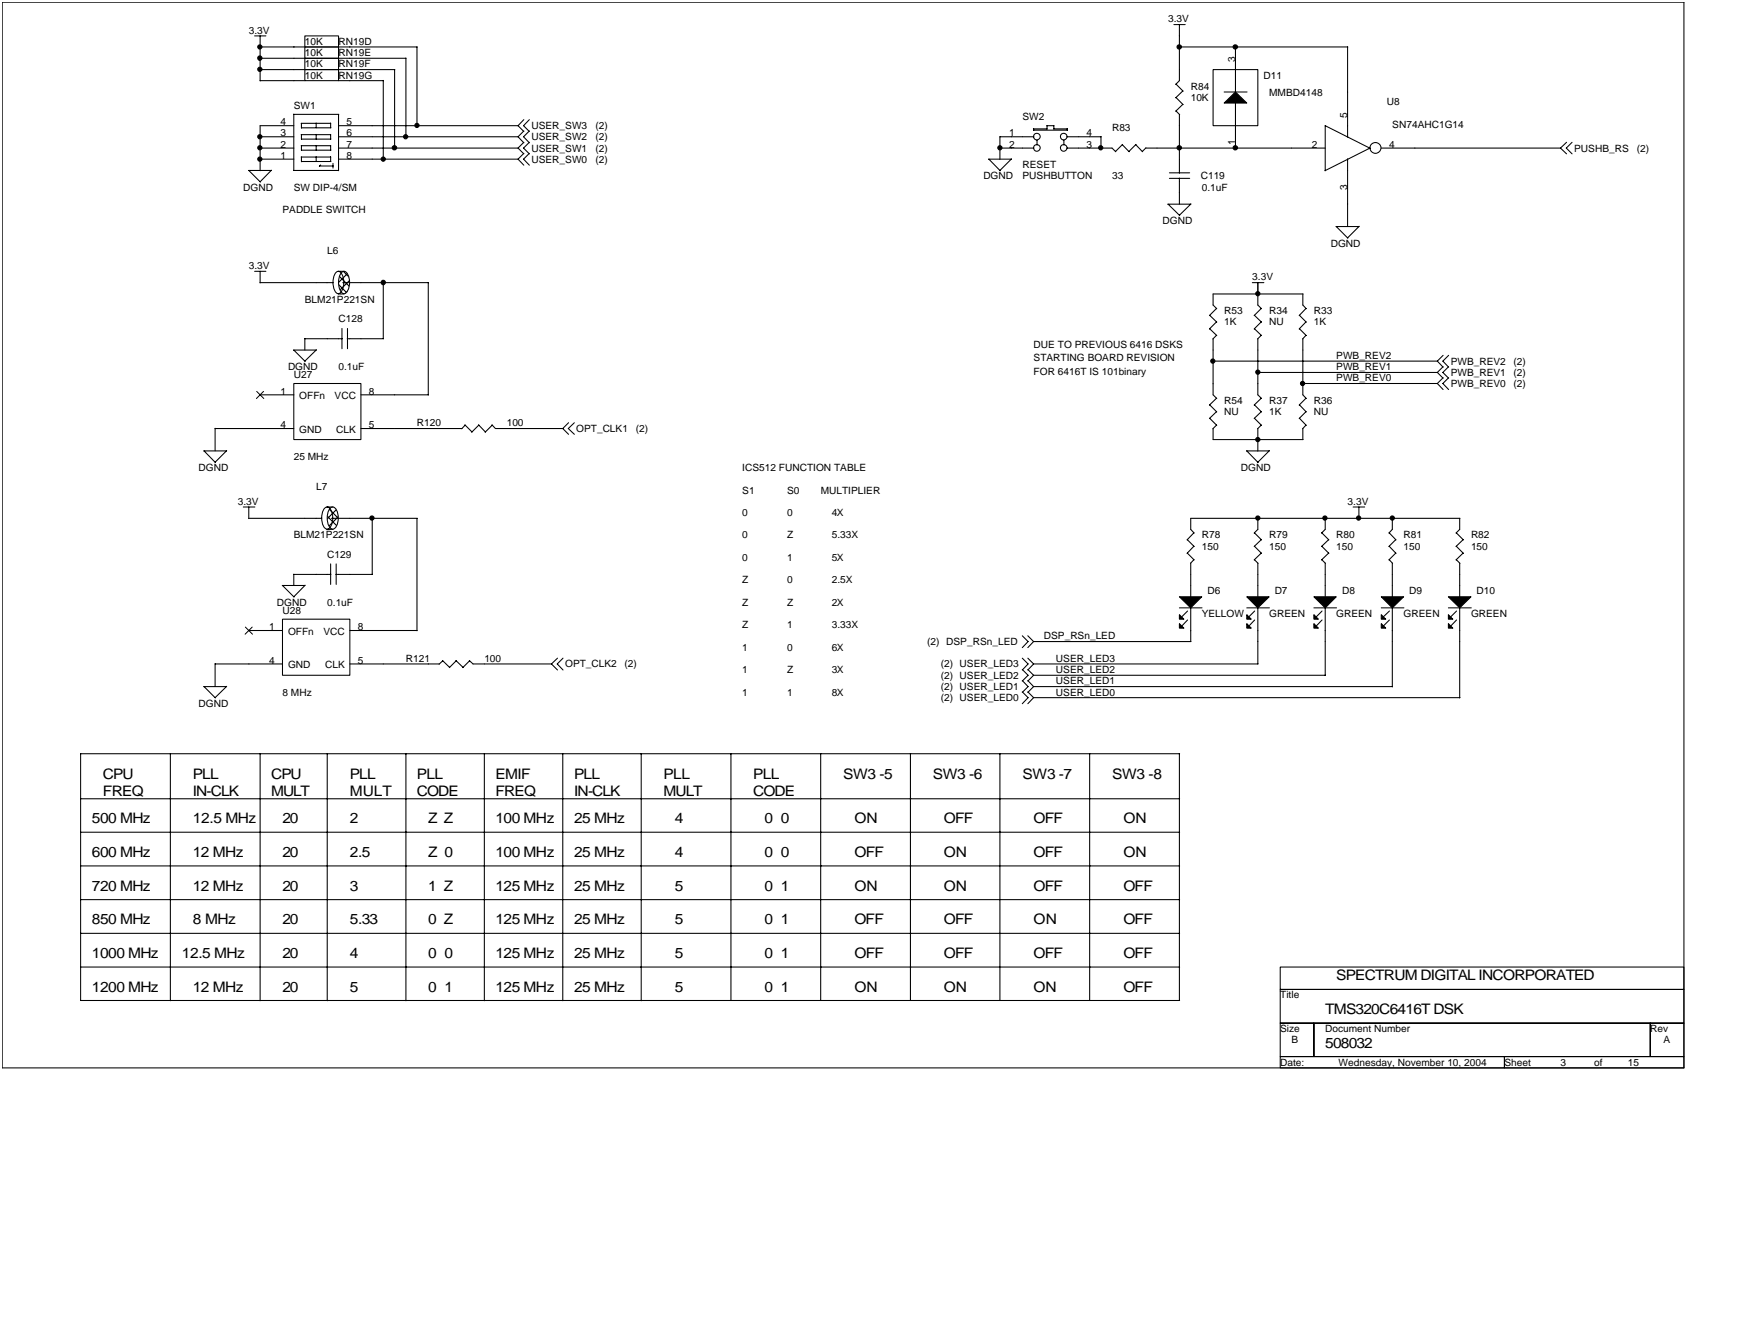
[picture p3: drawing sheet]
<svg xmlns="http://www.w3.org/2000/svg" width="279mm" height="216mm" viewBox="0 0 279 216" stroke-linecap="round" stroke-linejoin="round" font-family="sans-serif">
<g fill="none" stroke="#000" stroke-width=".17">
<path d="M.4 .4h270.5v171.3h-270.5zM41 5.8h1.8M41.8 5.8v7.2M41.8 13h7.2M41.8 11.2h7.2M41.8 9.4h7.2M41.8 7.5h7.2M47.3 18.3v9.1M47.3 18.4h7.2M48.4 19.8h4.8M48.5 19.8v.8M49 11.2h5.5v1.8h-5.5z"/>
<path d="M49 9.4h5.5v1.8h-5.5zM49 7.5h5.5v1.9h-5.5zM49 5.8h5.5v1.7h-5.5zM50.9 19.8v.7M53.2 19.8v.7M54.5 18.4v9M54.5 13h7.2M54.5 11.2h9M54.5 9.4h10.8M54.5 7.5h12.6M61.7 12.9v12.7M63.5 11.2v12.6"/>
<path d="M65.3 9.3v12.7M67.1 7.5v12.7M84.3 19.2l-1 1M85.1 19.2l-.9 1 .9 .9M188.8 4h1.8M189.2 13.5l1.1 1.2M189.2 15.7l1.1 1.1M189.2 17.8l.6 .6M189.7 7.5h27.1M189.7 4v9l-.6 .6M189.7 18.4v9.4M190.3 14.6l-1.2 1.1"/>
<path d="M190.3 16.8l-1.2 1.1M195.1 11.2h7.2v9h-7.2zM196.9 14.8h3.7M198.7 7.5v7.3M198.7 16.5v7.3M216.8 7.5v14.5M40 27.4h3.6M40 27.4l1.9 1.9M41.8 25.6h5.5M41.8 23.8h5.5M41.8 22h5.5M43.7 27.4l-1.9 1.8"/>
<path d="M47.2 27.4h7.3M47.3 20.2h-5.5v7.2M48.4 25.2h4.8M48.4 23.4h4.8M48.4 21.6h4.8M48.5 26h4.7M48.5 21.6v.8M48.5 23.4v.8M48.5 25.2v.8M48.5 24.1h4.7M48.5 22.4h4.7M48.5 20.5h4.7"/>
<path d="M50.9 21.6v.8M50.9 23.4v.7M50.9 25.2v.8M51.4 26.7h2.2M51.6 26.5l-.2 .2M53.2 21.6v.8M53.2 23.4v.7M53.2 25.2v.8M53.6 26.3v.7M54.5 25.6h28.9M54.5 23.8h28.8M54.5 20.2h28.8"/>
<path d="M54.5 22h28.9M83.3 20.2l1 .9M83.3 23.8l1 .9M84.3 22.9l-1 .9M84.3 21.1l-1 .9 1 1M84.3 24.7l-1 .9 1 1M85.1 22.9l-.9 .9 .9 .9M85.1 21.1l-.9 .9 .9 1M85.1 24.7l-.9 .9 .9 1M159 25.6h3.7M159.1 25.6l1.8 1.8M160.8 23.8h5.5"/>
<path d="M162.7 25.5l-1.9 1.9M166.2 20.7h2.2M166.3 20.9h5.4M166.3 20.7v.3M166.3 22h-5.5v3.6M166.8 22.5v.8M168.4 20.2h1.1M168.4 20.2v.6M169.5 20.7h2.2M169.5 20.2v.5M171.1 22.5v.8M171.6 23.8h7.3l.6 .6"/>
<path d="M171.6 22h5.5M171.7 20.7v.2M177.1 22v1.8M180.5 23.3l1.1 1.1M180.6 23.2l-1.2 1.2M182.7 23.3l1.1 1.1M182.7 23.2l-1.1 1.2M184.3 23.8h28.9M184.3 23.8l-.6 .6M187.8 32.8h3.7M187.9 32.8l1.9 1.8M188.1 28.7h3.3"/>
<path d="M188.1 27.8h3.3M189.7 28.6v4.2M191.6 32.8l-1.9 1.8M214.9 36.4h3.7M214.9 36.4l1.9 1.9M216.8 25.5v10.9M218.6 36.4l-1.8 1.8M220.4 23.8l-7.3 3.6M220.4 23.8l-7.2-3.6v7.2M222.2 23.8h28.8M251 23.8l1 .9M252 22.9l-1 .9"/>
<path d="M252.9 22.9l-1 .9 1 .9M41 43.6h1.8M41.8 45.4h11.8M41.8 43.6v1.9M47.2 56.3h3.7M47.3 56.3l1.8 1.8M49 54.5h6M49 54.4v1.9M50.9 56.2l-1.9 1.9M54.1 43.7l.3-.1a1.96 1.96 0 0 1 .9 2.4 1.32 1.32 0 0 1-.9 1.2 1.29 1.29 0 0 1-.8-1.2 2.69 2.69 0 0 1 .5-2.3zM54.4 43.6h.9M54.4 47.3h.9"/>
<path d="M55 52.8v3.3M55.1 45.4h1M55.9 54.5h5.8M55.9 52.8v3.3M56.3 45.4h12.6M61.7 45.4v9.1M68.9 45.4v18.1M194.6 50.7l1.1 1.1M194.6 52.8l1.1 1.1M195.1 54.5v9l.6 .6M195.1 58.1h36.1M195.7 49.6l-1.2 1.1"/>
<path d="M195.7 51.7l-1.2 1.2M195.7 53.9l-.6 .6M201.4 45.4h1.9M201.8 50.7l1.1 1.1M201.8 52.8l1.1 1.1M202.3 45.4v3.6l.6 .6M202.3 54.5v9l.6 .6M202.3 59.9h28.9M202.9 49.6l-1.2 1.1M202.9 51.7l-1.2 1.2M202.9 53.9l-.6 .6M209 50.7l1.1 1.1"/>
<path d="M209 52.8l1.1 1.1M209.6 47.3v1.7l.5 .6M209.6 54.5v9l.5 .6M209.6 47.3h-14.5v1.7l.6 .6M210.1 49.6l-1.1 1.1M210.1 51.7l-1.1 1.2M210.1 53.9l-.6 .6M232.1 57.1l-.9 1 .9 .9M232.1 58.9l-.9 1 .9 .9M233 57.1l-.9 1 .9 .9M233 58.9l-.9 1 .9 .9M32.8 72.5h3.6"/>
<path d="M32.8 72.5l1.8 1.9M34.6 68.9h12.7M34.6 68.8v3.7M36.5 72.4l-1.9 1.9M41.8 63.5h5.5M47.3 61.7h10.8v9h-10.8zM58.1 63.5h10.8M58.1 68.9h16.2M74.8 68.3l1.1 1.1M74.8 68.3l-.5 .6M77 68.3l1.1 1.1M77 68.3l-1.1 1.2"/>
<path d="M79.1 68.3l.6 .6h10.9M79.2 68.3l-1.2 1.2M91.5 68l-1 .9 1 .9M92.4 68l-1 .9 1 .9M194.6 65.1l1.1 1.1M194.6 67.2l1.1 1.2M195.1 68.9v1.8h14.5M195.7 64l-1.2 1.1M195.7 66.2l-1.2 1.1M195.7 68.3l-.6 .6M200.5 72.5h3.6M200.5 72.5l1.9 1.9"/>
<path d="M201.8 65.1l1.1 1.1M201.8 67.2l1.1 1.2M202.3 68.9v3.6M202.9 64l-1.2 1.1M202.9 66.2l-1.2 1.1M202.9 68.3l-.6 .6M204.2 72.4l-1.9 1.9M209 65.1l1.1 1.1M209 67.2l1.1 1.2M209.6 68.9v1.8M209.6 61.7h21.6M210.1 64l-1.1 1.1"/>
<path d="M210.1 66.2l-1.1 1.1M210.1 68.3l-.6 .6M232.1 60.7l-.9 1 .9 .9M233 60.7l-.9 1 .9 .9M39.1 81.5h1.9M40 83.3h11.7M40 81.5v1.9M45.4 94.1h3.6M45.4 99.5h10.9v9.1h-10.9zM45.4 94.1l1.9 1.9M47.3 92.3h5.9M47.3 92.3v1.8"/>
<path d="M49.1 94.1l-1.8 1.8M52.3 81.6l.3-.1a1.92 1.92 0 0 1 .9 2.3 1.27 1.27 0 0 1-.9 1.3 1.22 1.22 0 0 1-.8-1.3 2.59 2.59 0 0 1 .5-2.2zM52.6 81.5h1M52.6 85.1h1M53.2 90.7v3.3M53.3 83.3h1M54 92.3h5.9M54.1 90.7v3.3M54.5 83.3h12.6M59.9 83.3v9M67.1 83.3v18.1M189.7 97.7h3.7"/>
<path d="M191 86.8l1.1 1.1M191 88.9l1.1 1.1M191 98.2l-.9 1M191 99.7l-.9 .9M191.5 90.5v5.5M191.5 97.7v5.4M192 85.7l-1.1 1.1M192 87.8l-1.1 1.2M192 90l-.5 .6M200.5 97.7h3.7M201.8 85.7l1.1 1.1M201.8 87.8l1.1 1.2"/>
<path d="M201.8 90l.6 .6M201.8 98.2l-.9 1M201.8 99.7l-.9 .9M202.3 83.3v1.8l-.6 .6M202.3 90.5v5.5M202.3 97.7v9M202.9 86.8l-1.2 1.1M202.9 88.9l-1.2 1.1M211.3 97.7h3.7M212.6 85.7l1.2 1.1M212.6 87.8l1.2 1.2M212.6 90l.6 .6"/>
<path d="M212.7 98.2l-1 1M212.7 99.7l-1 .9M213.2 83.3v1.8l-.6 .6M213.2 90.5v5.5M213.2 97.7v10.9M213.7 86.8l-1.1 1.1M213.7 88.9l-1.1 1.1M217.7 81.5h1.8M218.6 81.5v1.9M222.2 97.7h3.6M223.4 85.7l1.2 1.1M223.4 87.8l1.2 1.2"/>
<path d="M223.4 90l.6 .6M223.5 98.2l-1 1M223.5 99.7l-1 .9M224 83.3v1.8l-.6 .6M224 90.5v5.5M224 97.7v12.7M224.5 86.8l-1.1 1.1M224.5 88.9l-1.1 1.1M233 97.7h3.7M234.2 85.7l1.2 1.1M234.2 87.8l1.2 1.2M234.2 90l.6 .6"/>
<path d="M234.3 98.2l-.9 1M234.3 99.7l-.9 .9M234.8 83.3v1.8l-.6 .6M234.8 90.5v5.5M234.8 97.7v14.5M234.8 83.3h-43.3v1.8l.6 .6M235.3 86.8l-1.1 1.1M235.3 88.9l-1.1 1.1M32.8 110.4h3.6M32.8 110.4l1.8 1.8M34.6 106.7h10.8M34.6 106.7v3.7"/>
<path d="M36.5 110.3l-1.9 1.9M40 101.4h5.4M56.3 106.7h14.4M56.3 101.4h10.8M71.2 106.2l1.1 1.1M71.2 106.2l-.6 .6M73.3 106.2l1.2 1.1M73.4 106.2l-1.1 1.1M75.5 106.2l.6 .5h12.6M75.5 106.2l-1.1 1.1M89.7 105.8l-1 .9 1 1M90.6 105.8l-1 .9 1 1"/>
<path d="M164.4 107.6l1 1-1 .9M164.4 111.2l1 1-1 .9M164.4 109.4l1 1-1 .9M164.4 105.8l1 .9-1 1M164.4 102.2l1 .9-1 1M165.3 107.6l1 1M165.3 111.2l1 1M165.3 109.4l1 1M165.3 105.8l1 .9M165.3 102.2l1 .9M166.3 108.6l-1 .9M166.3 112.2l-1 .9"/>
<path d="M166.3 110.4l-1 .9M166.3 106.7l-1 1M166.3 103.1l-1 1M166.3 110.4h57.7M166.3 106.7h36.1M166.3 112.2h68.5M166.3 108.6h46.9M166.3 103.1h25.3M13 121.2h176.8M13 121.1v39.7h176.8M13 128.4h176.8M13 133.8h176.8"/>
<path d="M13 139.2h176.8M27.4 121.2v39.7M41.8 121.2v39.7M52.6 121.2v39.7M65.3 121.2v39.7M77.9 121.2v39.7M90.5 121.2v39.7M103.1 121.2v39.7M117.6 121.1v39.7M132 121.1v39.7M146.4 121.1v39.7M160.8 121.1v39.7"/>
<path d="M175.3 121.1v39.7M189.7 121.1v39.7M13 144.6h176.8M13 150h176.8M13 155.5h176.8M205.9 155.5h65v3.6h-65zM205.9 159.1h65v5.4h-65zM205.9 164.5h5.4v5.4h-5.4zM205.9 169.9h36.1v1.8h-36.1zM211.3 164.5h54.1v5.4h-54.1zM242 169.9h28.9v1.8h-28.9zM265.4 164.5h5.5v5.4h-5.5z"/>
<circle cx="166.8" cy="22" r=".54"/>
<circle cx="166.8" cy="23.8" r=".54"/>
<circle cx="171.1" cy="22" r=".54"/>
<circle cx="171.1" cy="23.8" r=".54"/>
<circle cx="221.3" cy="23.8" r=".88"/>
</g>
<g fill="#000" stroke="#000" stroke-width=".17">
<path d="M196.9 16.6l1.8-1.8 1.8 1.8z" fill-rule="evenodd"/>
<path d="M55.1 43.7l.2-.1a1.96 1.96 0 0 1 .9 2.4 1.32 1.32 0 0 1-.9 1.2 1.27 1.27 0 0 1-.8-1.2 2.61 2.61 0 0 1 .6-2.3z" fill-rule="evenodd"/>
<path d="M53.2 81.6l.3-.1a1.92 1.92 0 0 1 .9 2.3 1.27 1.27 0 0 1-.9 1.3 1.22 1.22 0 0 1-.8-1.3 2.59 2.59 0 0 1 .5-2.2z" fill-rule="evenodd"/>
<path d="M189.7 95.9h3.6l-1.8 1.8z" fill-rule="evenodd"/>
<path d="M189.7 98.8l.7 .7h-.7z" fill-rule="evenodd"/>
<path d="M200.5 95.9h3.6l-1.8 1.8z" fill-rule="evenodd"/>
<path d="M200.5 98.8l.8 .7h-.8z" fill-rule="evenodd"/>
<path d="M211.3 95.9h3.6l-1.7 1.8z" fill-rule="evenodd"/>
<path d="M211.3 98.8l.8 .7h-.8z" fill-rule="evenodd"/>
<path d="M222.2 95.9h3.6l-1.8 1.8z" fill-rule="evenodd"/>
<path d="M222.2 98.8l.7 .7h-.7z" fill-rule="evenodd"/>
<path d="M233 95.9h3.6l-1.8 1.8z" fill-rule="evenodd"/>
<path d="M233 98.8l.7 .7h-.7z" fill-rule="evenodd"/>
<path d="M189.7 100.3l.7 .7h-.7z" fill-rule="evenodd"/>
<path d="M200.5 100.3l.8 .7h-.8z" fill-rule="evenodd"/>
<path d="M211.3 100.3l.8 .7h-.8z" fill-rule="evenodd"/>
<path d="M222.2 100.3l.7 .7h-.7z" fill-rule="evenodd"/>
<path d="M233 100.3l.7 .7h-.7z" fill-rule="evenodd"/>
<circle cx="41.8" cy="9.3" r=".35"/>
<circle cx="41.8" cy="11.1" r=".34"/>
<circle cx="41.8" cy="7.5" r=".34"/>
<circle cx="189.7" cy="7.5" r=".36"/>
<circle cx="198.7" cy="7.5" r=".36"/>
<circle cx="41.8" cy="25.6" r=".34"/>
<circle cx="41.8" cy="23.8" r=".34"/>
<circle cx="41.8" cy="22" r=".34"/>
<circle cx="61.6" cy="25.6" r=".34"/>
<circle cx="63.5" cy="23.8" r=".36"/>
<circle cx="65.2" cy="22" r=".34"/>
<circle cx="67.1" cy="20.2" r=".34"/>
<circle cx="160.8" cy="23.8" r=".34"/>
<circle cx="177" cy="23.8" r=".34"/>
<circle cx="189.7" cy="23.8" r=".36"/>
<circle cx="198.7" cy="23.8" r=".36"/>
<circle cx="61.6" cy="45.4" r=".35"/>
<circle cx="195.1" cy="58" r=".34"/>
<circle cx="202.3" cy="47.2" r=".34"/>
<circle cx="202.3" cy="59.8" r=".34"/>
<circle cx="202.3" cy="70.7" r=".34"/>
<circle cx="209.5" cy="61.6" r=".34"/>
<circle cx="59.8" cy="83.3" r=".34"/>
<circle cx="202.3" cy="83.3" r=".34"/>
<circle cx="213.1" cy="83.3" r=".34"/>
<circle cx="218.5" cy="83.3" r=".34"/>
<circle cx="224" cy="83.3" r=".34"/>
</g>
<path d="M41.3 62.9l1.1 1.2M42.4 62.9l-1.2 1.2M39.5 100.8l1.1 1.2M40.6 100.8l-1.2 1.2" fill="none" stroke="#000" stroke-width=".16"/>
<g font-size="2.3">
<text x="16.6" y="125.2">CPU</text>
<text x="31" y="125.2">PLL</text>
<text x="43.6" y="125.2">CPU</text>
<text x="56.3" y="125.2">PLL</text>
<text x="67.1" y="125.2">PLL</text>
<text x="79.7" y="125.2">EMIF</text>
<text x="92.3" y="125.2">PLL</text>
<text x="106.7" y="125.2">PLL</text>
<text x="121.2" y="125.2">PLL</text>
<text x="135.6" y="125.2">SW3 -5</text>
<text x="150" y="125.2">SW3 -6</text>
<text x="164.5" y="125.2">SW3 -7</text>
<text x="178.9" y="125.2">SW3 -8</text>
<text x="16.6" y="127.9">FREQ</text>
<text x="31" y="127.9">IN-CLK</text>
<text x="43.6" y="127.9">MULT</text>
<text x="56.3" y="127.9">MULT</text>
<text x="67.1" y="127.9">CODE</text>
<text x="79.7" y="127.9">FREQ</text>
<text x="92.3" y="127.9">IN-CLK</text>
<text x="106.7" y="127.9">MULT</text>
<text x="121.2" y="127.9">CODE</text>
<text x="14.8" y="132.3">500 MHz</text>
<text x="14.8" y="137.8">600 MHz</text>
<text x="31" y="132.3">12.5 MHz</text>
<text x="31" y="137.8">12 MHz</text>
<text x="45.4" y="137.8">20</text>
<text x="45.4" y="132.3">20</text>
<text x="56.3" y="137.8">2.5</text>
<text x="56.3" y="132.3">2</text>
<text x="68.9" y="132.3">Z Z</text>
<text x="68.9" y="137.8">Z 0</text>
<text x="79.7" y="132.3">100 MHz</text>
<text x="79.7" y="137.8">100 MHz</text>
<text x="92.3" y="132.3">25 MHz</text>
<text x="92.3" y="137.8">25 MHz</text>
<text x="108.6" y="132.3">4</text>
<text x="108.6" y="137.8">4</text>
<text x="123" y="132.3">0 0</text>
<text x="123" y="137.8">0 0</text>
<text x="137.4" y="132.3">ON</text>
<text x="137.4" y="137.8">OFF</text>
<text x="151.8" y="132.3">OFF</text>
<text x="151.8" y="137.8">ON</text>
<text x="166.3" y="132.3">OFF</text>
<text x="166.3" y="137.8">OFF</text>
<text x="180.7" y="132.3">ON</text>
<text x="180.7" y="137.8">ON</text>
<text x="14.8" y="143.2">720 MHz</text>
<text x="31" y="143.2">12 MHz</text>
<text x="45.4" y="143.2">20</text>
<text x="56.3" y="143.2">3</text>
<text x="68.9" y="143.2">1 Z</text>
<text x="79.7" y="143.2">125 MHz</text>
<text x="92.3" y="143.2">25 MHz</text>
<text x="108.6" y="143.2">5</text>
<text x="123" y="143.2">0 1</text>
<text x="137.4" y="143.2">ON</text>
<text x="151.8" y="143.2">ON</text>
<text x="166.3" y="143.2">OFF</text>
<text x="180.7" y="143.2">OFF</text>
<text x="14.8" y="148.6">850 MHz</text>
<text x="31" y="148.6">8 MHz</text>
<text x="45.4" y="148.6">20</text>
<text x="56.3" y="148.6">5.33</text>
<text x="68.9" y="148.6">0 Z</text>
<text x="79.7" y="148.6">125 MHz</text>
<text x="92.3" y="148.6">25 MHz</text>
<text x="108.6" y="148.6">5</text>
<text x="123" y="148.6">0 1</text>
<text x="137.4" y="148.6">OFF</text>
<text x="151.8" y="148.6">OFF</text>
<text x="166.3" y="148.6">ON</text>
<text x="180.7" y="148.6">OFF</text>
<text x="14.8" y="154">1000 MHz</text>
<text x="29.2" y="154">12.5 MHz</text>
<text x="45.4" y="154">20</text>
<text x="56.3" y="154">4</text>
<text x="68.9" y="154">0 0</text>
<text x="79.7" y="154">125 MHz</text>
<text x="92.3" y="154">25 MHz</text>
<text x="108.6" y="154">5</text>
<text x="123" y="154">0 1</text>
<text x="137.4" y="154">OFF</text>
<text x="151.8" y="154">OFF</text>
<text x="166.3" y="154">OFF</text>
<text x="180.7" y="154">OFF</text>
<text x="14.8" y="159.4">1200 MHz</text>
<text x="31" y="159.4">12 MHz</text>
<text x="45.4" y="159.4">20</text>
<text x="56.3" y="159.4">5</text>
<text x="68.9" y="159.4">0 1</text>
<text x="79.7" y="159.4">125 MHz</text>
<text x="92.3" y="159.4">25 MHz</text>
<text x="108.6" y="159.4">5</text>
<text x="123" y="159.4">0 1</text>
<text x="137.4" y="159.4">ON</text>
<text x="151.8" y="159.4">ON</text>
<text x="166.3" y="159.4">ON</text>
<text x="180.7" y="159.4">OFF</text>
<text x="214.9" y="157.6">SPECTRUM DIGITAL INCORPORATED</text>
<text x="213.2" y="163">TMS320C6416T DSK</text>
<text x="213.2" y="168.4">508032</text>
</g>
<g font-size="1.6">
<text x="40" y="5.4">3.3V</text>
<text x="187.9" y="3.6">3.3V</text>
<text x="49" y="10.8">10K</text>
<text x="49" y="9">10K</text>
<text x="49" y="7.2">10K</text>
<text x="54.5" y="10.8">RN19F</text>
<text x="54.5" y="9">RN19E</text>
<text x="54.5" y="7.2">RN19D</text>
<text x="198.7" y="9.9" transform="rotate(-90 198.7 9.9)">3</text>
<text x="47.3" y="17.5">SW1</text>
<text x="49" y="12.6">10K</text>
<text x="54.5" y="12.6">RN19G</text>
<text x="191.5" y="14.4">R84</text>
<text x="191.5" y="16.2">10K</text>
<text x="203.3" y="12.6">D11</text>
<text x="204.1" y="15.5">MMBD4148</text>
<text x="223.1" y="16.9">U8</text>
<text x="45.1" y="23.8">2</text>
<text x="45.1" y="21.9">3</text>
<text x="45.1" y="20.2">4</text>
<text x="55.7" y="23.8">7</text>
<text x="55.7" y="21.9">6</text>
<text x="55.7" y="20.2">5</text>
<text x="85.5" y="20.7">USER_SW3</text>
<text x="85.5" y="22.5">USER_SW2</text>
<text x="95.8" y="20.7">(2)</text>
<text x="95.8" y="22.5">(2)</text>
<text x="162.3" y="21.9">1</text>
<text x="162.3" y="23.8">2</text>
<text x="164.5" y="19.3">SW2</text>
<text x="174.8" y="23.8">3</text>
<text x="174.8" y="21.9">4</text>
<text x="178.9" y="21.1">R83</text>
<text x="198.7" y="23.3" transform="rotate(-90 198.7 23.3)">1</text>
<text x="211" y="23.8">2</text>
<text x="216.7" y="18.9" transform="rotate(-90 216.7 18.9)">5</text>
<text x="223.4" y="23.8">4</text>
<text x="224" y="20.5">SN74AHC1G14</text>
<text x="45.1" y="25.5">1</text>
<text x="55.7" y="25.5">8</text>
<text x="85.5" y="24.4">USER_SW1</text>
<text x="85.5" y="26.1">USER_SW0</text>
<text x="95.8" y="24.4">(2)</text>
<text x="95.8" y="26.1">(2)</text>
<text x="158.2" y="28.8">DGND</text>
<text x="164.5" y="27">RESET</text>
<text x="164.5" y="28.8">PUSHBUTTON</text>
<text x="178.9" y="28.8">33</text>
<text x="193.1" y="28.8">C119</text>
<text x="253.2" y="24.4">PUSHB_RS</text>
<text x="263.3" y="24.4">(2)</text>
<text x="39.1" y="30.7">DGND</text>
<text x="45.4" y="34.3">PADDLE SWITCH</text>
<text x="47.3" y="30.7">SW DIP-4/SM</text>
<text x="193.3" y="30.7">0.1uF</text>
<text x="216.7" y="30.5" transform="rotate(-90 216.7 30.5)">3</text>
<text x="52.6" y="40.9">L6</text>
<text x="187" y="36">DGND</text>
<text x="214.1" y="39.7">DGND</text>
<text x="40" y="43.3">3.3V</text>
<text x="201.4" y="45.1">3.3V</text>
<text x="49" y="48.7">BLM21P221SN</text>
<text x="54.5" y="51.7">C128</text>
<text x="196.9" y="50.5">R53</text>
<text x="196.9" y="52.3">1K</text>
<text x="204.1" y="50.5">R34</text>
<text x="204.1" y="52.3">NU</text>
<text x="211.3" y="50.5">R33</text>
<text x="211.3" y="52.3">1K</text>
<text x="46.3" y="59.5">DGND</text>
<text x="54.5" y="59.5">0.1uF</text>
<text x="166.3" y="55.9">DUE TO PREVIOUS 6416 DSKS</text>
<text x="166.3" y="58.1">STARTING BOARD REVISION</text>
<text x="214.9" y="57.7">PWB_REV2</text>
<text x="214.9" y="59.5">PWB_REV1</text>
<text x="233.4" y="58.6">PWB_REV2</text>
<text x="243.4" y="58.6">(2)</text>
<text x="45.1" y="63.4">1</text>
<text x="47.3" y="60.8">U27</text>
<text x="48.1" y="64.2">OFFn</text>
<text x="53.8" y="64.2">VCC</text>
<text x="59.3" y="63.4">8</text>
<text x="166.3" y="60.2">FOR 6416T IS 101binary</text>
<text x="196.9" y="64.9">R54</text>
<text x="204.1" y="64.9">R37</text>
<text x="211.3" y="64.9">R36</text>
<text x="214.9" y="61.3">PWB_REV0</text>
<text x="233.4" y="60.4">PWB_REV1</text>
<text x="233.4" y="62.2">PWB_REV0</text>
<text x="243.4" y="60.4">(2)</text>
<text x="243.4" y="62.2">(2)</text>
<text x="45.1" y="68.8">4</text>
<text x="48.1" y="69.6">GND</text>
<text x="54.1" y="69.6">CLK</text>
<text x="59.3" y="68.8">5</text>
<text x="67.1" y="68.5">R120</text>
<text x="81.5" y="68.5">100</text>
<text x="92.7" y="69.4">OPT_CLK1</text>
<text x="102.2" y="69.4">(2)</text>
<text x="196.9" y="66.7">NU</text>
<text x="204.1" y="66.7">1K</text>
<text x="211.3" y="66.7">NU</text>
<text x="31.9" y="75.7">DGND</text>
<text x="47.3" y="73.9">25 MHz</text>
<text x="119.4" y="75.7">ICS512 FUNCTION TABLE</text>
<text x="199.6" y="75.7">DGND</text>
<text x="38.2" y="81.1">3.3V</text>
<text x="50.9" y="78.8">L7</text>
<text x="119.4" y="82.9">0</text>
<text x="119.4" y="79.3">S1</text>
<text x="126.6" y="82.9">0</text>
<text x="126.6" y="79.3">S0</text>
<text x="132" y="79.3">MULTIPLIER</text>
<text x="133.8" y="82.9">4X</text>
<text x="216.8" y="81.1">3.3V</text>
<text x="47.3" y="86.5">BLM21P221SN</text>
<text x="52.6" y="89.6">C129</text>
<text x="119.4" y="86.5">0</text>
<text x="126.6" y="86.5">Z</text>
<text x="133.8" y="86.5">5.33X</text>
<text x="193.3" y="86.5">R78</text>
<text x="193.3" y="88.4">150</text>
<text x="204.1" y="86.5">R79</text>
<text x="204.1" y="88.4">150</text>
<text x="214.9" y="86.5">R80</text>
<text x="214.9" y="88.4">150</text>
<text x="225.8" y="86.5">R81</text>
<text x="225.8" y="88.4">150</text>
<text x="236.6" y="86.5">R82</text>
<text x="236.6" y="88.4">150</text>
<text x="119.4" y="90.1">0</text>
<text x="119.4" y="93.8">Z</text>
<text x="126.6" y="93.8">0</text>
<text x="126.6" y="90.1">1</text>
<text x="133.8" y="90.1">5X</text>
<text x="133.8" y="93.8">2.5X</text>
<text x="194.2" y="95.6">D6</text>
<text x="205" y="95.6">D7</text>
<text x="215.9" y="95.6">D8</text>
<text x="226.7" y="95.6">D9</text>
<text x="237.5" y="95.6">D10</text>
<text x="43.3" y="101.3">1</text>
<text x="44.5" y="97.4">DGND</text>
<text x="45.4" y="98.7">U28</text>
<text x="52.6" y="97.4">0.1uF</text>
<text x="57.5" y="101.3">8</text>
<text x="119.4" y="101">Z</text>
<text x="119.4" y="97.4">Z</text>
<text x="126.6" y="101">1</text>
<text x="126.6" y="97.4">Z</text>
<text x="133.8" y="97.4">2X</text>
<text x="133.8" y="101">3.33X</text>
<text x="193.3" y="99.2">YELLOW</text>
<text x="204.1" y="99.2">GREEN</text>
<text x="214.9" y="99.2">GREEN</text>
<text x="225.8" y="99.2">GREEN</text>
<text x="236.6" y="99.2">GREEN</text>
<text x="43.3" y="106.7">4</text>
<text x="46.3" y="102.1">OFFn</text>
<text x="46.3" y="107.5">GND</text>
<text x="52" y="102.1">VCC</text>
<text x="52.3" y="107.5">CLK</text>
<text x="57.5" y="106.7">5</text>
<text x="65.3" y="106.4">R121</text>
<text x="77.9" y="106.4">100</text>
<text x="90.9" y="107.3">OPT_CLK2</text>
<text x="100.4" y="107.3">(2)</text>
<text x="119.4" y="104.6">1</text>
<text x="126.6" y="104.6">0</text>
<text x="133.8" y="104.6">6X</text>
<text x="149.2" y="103.7">(2) DSP_RSn_LED</text>
<text x="151.3" y="107.3">(2) USER_LED3</text>
<text x="167.9" y="102.8">DSP_RSn_LED</text>
<text x="169.9" y="106.4">USER_LED3</text>
<text x="31.9" y="113.6">DGND</text>
<text x="45.4" y="111.8">8 MHz</text>
<text x="119.4" y="108.2">1</text>
<text x="119.4" y="111.8">1</text>
<text x="126.6" y="108.2">Z</text>
<text x="126.6" y="111.8">1</text>
<text x="133.8" y="108.2">3X</text>
<text x="133.8" y="111.8">8X</text>
<text x="151.3" y="109.1">(2) USER_LED2</text>
<text x="151.3" y="112.7">(2) USER_LED0</text>
<text x="151.3" y="110.9">(2) USER_LED1</text>
<text x="169.9" y="110">USER_LED1</text>
<text x="169.9" y="111.8">USER_LED0</text>
<text x="169.9" y="108.2">USER_LED2</text>
<text x="205.9" y="160.5">Title</text>
<text x="205.9" y="165.9">Size</text>
<text x="207.7" y="167.7">B</text>
<text x="213.2" y="165.9">Document Number</text>
<text x="265.4" y="165.9">Rev</text>
<text x="267.6" y="167.7">A</text>
<text x="205.9" y="171.3">Date:</text>
<text x="215.3" y="171.3">Wednesday, November 10, 2004</text>
<text x="242" y="171.3">Sheet</text>
<text x="251" y="171.3">3</text>
<text x="256.4" y="171.3">of</text>
<text x="261.8" y="171.3">15</text>
</g>
</svg>
